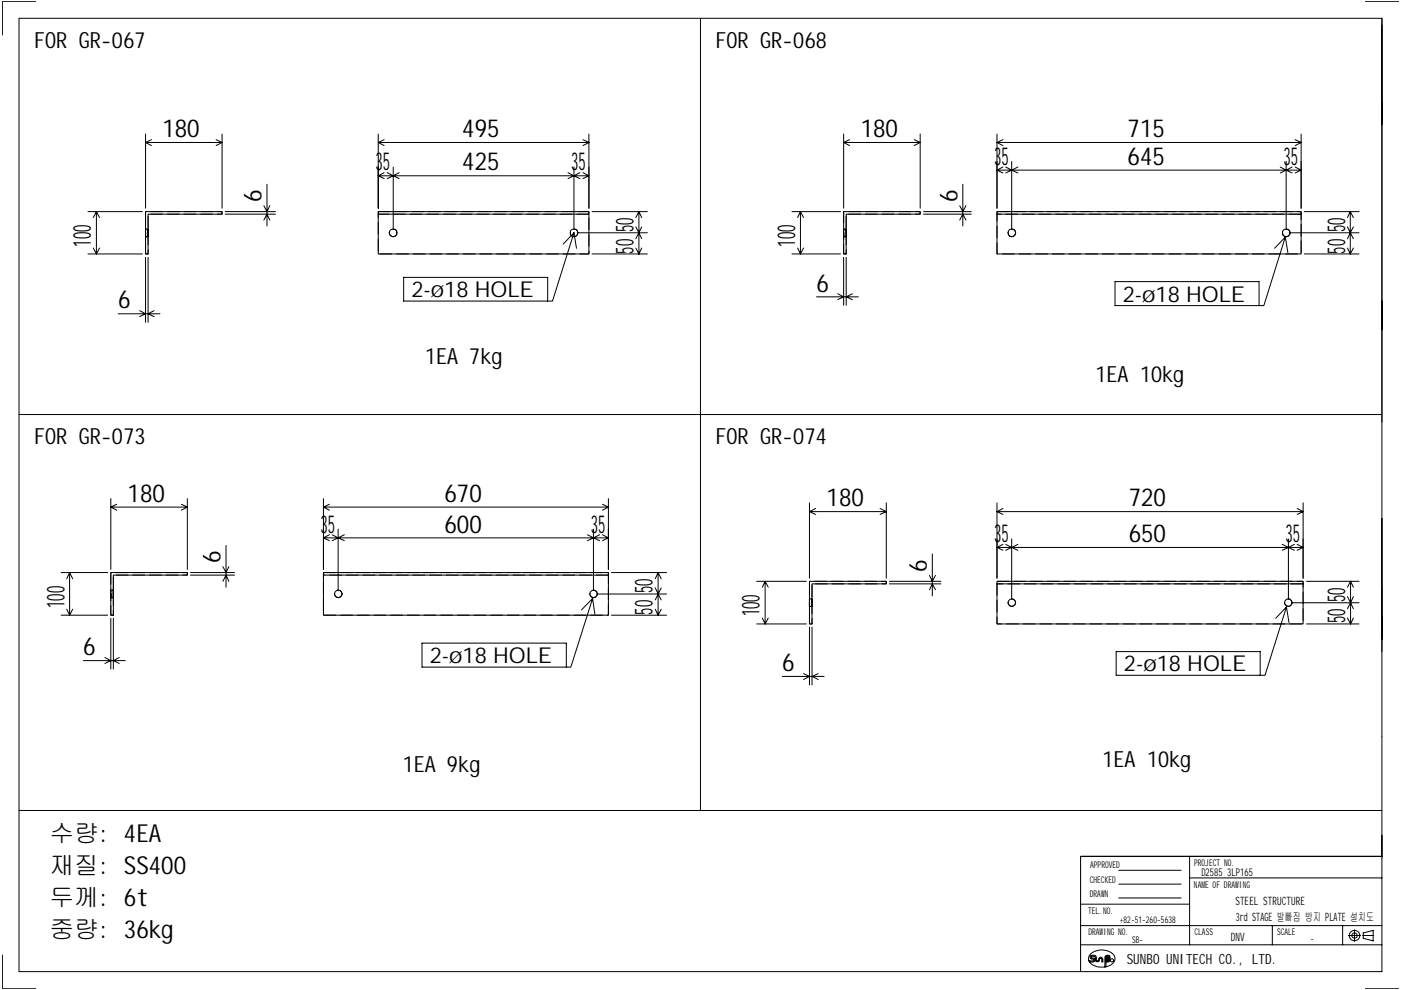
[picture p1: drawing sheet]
<svg xmlns="http://www.w3.org/2000/svg" width="420mm" height="297mm" viewBox="0 0 420 297" stroke-linecap="round" stroke-linejoin="round" font-family="sans-serif">
<g fill="none" stroke="#000" stroke-width=".3">
<path d="M10.7 .5h-10v10M210 5.5v237.7M409.3 .5h10M414.3 5.5h-408.6v286h408.6v-115.1M414.3 5.5v121.2M414.3 5.5v190.1M414.3 7.5v30M43.6 40.2v22.3M43.6 42.7l1.8 1M43.6 42.7h23M45.4 41.9l-1.8 .8M64.8 41.9l1.8 .8"/>
<path d="M66.6 40.2v22.3M66.6 42.7l-1.8 1M80 55.3v12.5M113.4 42.7h63.2M113.4 42.7l1.8 1M113.4 40.2v22.3M113.4 52.7l1.8 .9M115.2 41.9l-1.8 .8M115.2 51.8l-1.8 .9M116.1 51.8l1.8 .9M117.9 52.7l-1.8 .9M117.9 50.1v18.8"/>
<path d="M117.9 52.7l1.8 .9M119.7 51.8l-1.8 .9M170.3 51.8l1.8 .9M172.1 50.1v18.8M172.1 52.7l1.8 .9M172.1 52.7l-1.8 .9M173.9 51.8l-1.8 .9M174.8 51.8l1.8 .9M174.8 41.9l1.8 .8M176.6 52.7l-1.8 .9M176.6 52.7h-63.2M176.6 40.2v22.3"/>
<path d="M176.6 42.7l-1.8 1M252.9 42.7h23M252.9 40.2v22.3M252.9 42.7l1.8 1M254.7 41.9l-1.8 .8M274.1 41.9l1.8 .8M275.9 42.7l-1.8 1M275.9 40.2v22.3M288.7 55.3v12.5M298.9 40.2v22.3M298.9 42.7h91.2M298.9 42.7l1.8 1"/>
<path d="M298.9 51l1.8 .9M298.9 51h91.2M300.7 41.9l-1.8 .8M300.7 50.1l-1.8 .9M301.5 50.1l1.8 .9M303.3 48.4v20.5M303.3 51l-1.8 .9M303.3 51l1.9 .9M305.2 50.1l-1.9 .9M383.8 50.1l1.8 .9M385.6 51l1.8 .9M385.6 48.4v20.5"/>
<path d="M385.6 51l-1.8 .9M387.4 50.1l-1.8 .9M388.3 41.9l1.8 .8M388.3 50.1l1.8 .9M390.1 40.2v22.3M390.1 42.7l-1.8 1M390.1 51l-1.8 .9M26.4 76.2h16.3M26.4 63.5h16.3M28 74.4l.9 1.8M28.9 63.5l-.9 1.8M28.9 63.5l.9 1.8"/>
<path d="M28.9 63.5v12.7M29.8 74.4l-.9 1.8M43.6 77.2v19.5M43.6 63.5h23v.8h-22.2v11.9h-.8zM44.4 77.2v19.5M67.5 63.5h15.1M67.5 64.3h15.1M79.1 66l.9-1.7 .9 1.7M79.1 61.7l.9 1.8 .9-1.8M113.4 64.3v-.8h63.2v.8h-63.2v11.9h63.2v-11.9M172.1 69.8l-6.5 20.5h-1.4M172.1 69.8l-3.2 3.4"/>
<path d="M172.1 69.8l.7 4.7M173.1 69.8h21M177.5 63.5h16.6M177.5 76.2h16.6M190.6 68.1l.9 1.7M190.6 74.4l.9 1.8M191.5 63.5l-.9 1.8M191.5 63.5l.9 1.8M191.5 63.5v12.7M191.5 69.8l-.9 1.8M191.5 69.8l.9 1.8M192.4 68.1l-.9 1.7"/>
<path d="M192.4 74.4l-.9 1.8M237.4 76.2h14.6M237.4 63.5h14.6M239.1 74.4l.9 1.8M240 63.5l-.9 1.8M240 63.5l.9 1.8M240 63.5v12.7M240.9 74.4l-.9 1.8M252.9 77.2v14.4M252.9 63.5h23v.8h-22.2v11.9h-.8zM253.7 77.2v14.4M276.9 64.3h14.3"/>
<path d="M276.9 63.5h14.3M287.7 66l1-1.7 .9 1.7M287.7 61.7l1 1.8 .9-1.8M298.9 64.3v-.8h91.2v.8h-91.2v11.9h91.2v-11.9M385.3 71.1l-6.4 20.6h-1.4M385.3 71.1l-3.2 3.4M385.3 71.1l.8 4.7M386.5 69.8h20.9M391 76.2h16.4M391 63.5h16.4M404 74.4l.8 1.8M404 68.1l.8 1.7"/>
<path d="M404.8 69.8l-.8 1.8M404.8 69.8l1 1.8M404.8 63.5v12.7M404.8 63.5l-.8 1.8M404.8 63.5l1 1.8M405.8 74.4l-1 1.8M405.8 68.1l-1 1.7M35.4 94.1h12.6M41.9 93.2l1.7 .9-1.7 .9M46.2 93.2l-1.8 .9 1.8 .9M121 83.2h43.2v7.1h-43.2zM244.8 89.1h12.5"/>
<path d="M251.2 88.1l1.7 1-1.7 .8M255.6 88.1l-1.9 1 1.9 .8M334.3 84.5h43.2v7.2h-43.2zM5.7 124.4h408.6M33.2 149.6v21.2M33.2 152.1l1.8 1M33.2 152.1h23M35 151.3l-1.8 .8M54.4 151.3l1.8 .8M56.2 149.6v21.2M56.2 152.1l-1.8 1M97 152.1h85.4"/>
<path d="M97 152.1l1.8 1M97 149.6v21.2M98.8 151.3l-1.8 .8M101.4 158.7v18.5M177.9 158.7v18.5M180.6 151.3l1.8 .8M182.4 149.6v21.2M182.4 152.1l-1.8 1M242.7 150.9v22.6M242.7 153.5h23M242.7 153.5l1.8 .8M244.5 152.6l-1.8 .9"/>
<path d="M263.9 152.6l1.8 .9M265.7 150.9v22.6M265.7 153.5l-1.8 .8M298.9 150.9v22.6M298.9 153.5l1.8 .8M298.9 153.5h91.8M300.7 152.6l-1.8 .9M388.9 152.6l1.8 .9M390.7 150.9v22.6M390.7 153.5l-1.8 .8M414.3 155.5v36.4M18.3 171.8h14"/>
<path d="M20.9 171.8l-.9 1.8M20.9 171.8l.9 1.8M20.9 171.8v12.8M33.2 171.8h23v.7h-22.2v12.1h-.8zM57.1 171.8h13.2M57.1 172.5h13.2M66.8 174.4l1-1.9 .8 1.9M66.8 170l1 1.8 .8-1.8M67.8 163.7v12.5M97 172.5v-.7h85.4v.7h-85.4v12.1h85.4v-12.1M97 161.4l1.8 .8M97 161.4h85.4"/>
<path d="M98.8 160.4l-1.8 1M99.6 160.4l1.8 1M101.4 161.4l1.8 .8M101.4 161.4l-1.8 .8M103.2 160.4l-1.8 1M176.1 160.4l1.8 1M177.7 179.6l-6.6 20.5h-1.3M177.7 179.6l-3.3 3.4M177.7 179.6l.6 4.6M177.9 161.4l-1.8 .8M177.9 161.4l1.9 .8M178.9 178.2h20.9"/>
<path d="M179.8 160.4l-1.9 1M180.6 160.4l1.8 1M182.4 161.4l-1.8 .8M183.3 171.8h16.5M196.5 176.4l.8 1.8M197.3 178.2l-.8 1.8M197.3 178.2l.9 1.8M197.3 171.8v12.8M197.3 171.8l-.8 1.8M197.3 171.8l.9 1.8M198.2 176.4l-.9 1.8M226.9 174.4h14.9"/>
<path d="M229.4 174.4l-.9 1.8M229.4 174.4l.9 1.8M229.4 174.4v12.8M242.7 174.4h23v.8h-22.3v12h-.7zM266.6 174.4h15.5M266.6 175.2h15.5M278.7 176.9l.8-1.7 .9 1.7M278.7 172.6l.8 1.8 .9-1.8M279.5 166.2v12.6M298.9 175.2v-.8h91.8v.8h-91.8v12h91.8v-12M298.9 164.2l1.8 .9M298.9 164.2h91.8"/>
<path d="M300.7 163.3l-1.8 .9M301.5 163.3l1.8 .9M303.3 164.2l1.9 .9M303.3 161.7v18.1M303.3 164.2l-1.8 .9M305.2 163.3l-1.9 .9M384.4 163.3l1.9 .9M386.3 164.2l1.8 .9M386.3 161.7v18.1M386.3 164.2l-1.9 .9M388.1 163.3l-1.8 .9M388.9 163.3l1.8 .9"/>
<path d="M390.7 164.2l-1.8 .9M391.7 174.4h15.7M404 179l.9 1.8M404.9 174.4v12.8M404.9 174.4l-.9 1.8M404.9 174.4l.9 1.8M405.8 179l-.9 1.8M18.3 184.6h14M20 182.8l.9 1.8M21.8 182.8l-.9 1.8M25 198.2h12.5M31.4 197.3l1.8 .9-1.8 .8"/>
<path d="M33.2 185.5v15.2M34 185.5v15.2M35.8 197.3l-1.8 .9 1.8 .8M126.5 192.9h43.3v7.2h-43.3zM183.3 184.6h16.5M196.5 182.8l.8 1.8M198.2 182.8l-.9 1.8M226.9 187.2h14.9M228.5 185.4l.9 1.8M230.3 185.4l-.9 1.8M242.7 188.1v17.4M243.4 188.1v17.4"/>
<path d="M334.6 195.5h43.2v7.1h-43.2zM385.7 182.1l-6.4 20.5h-1.5M385.7 182.1l-3.2 3.4M385.7 182.1l.8 4.7M387.2 180.8h20.2M391.7 187.2h15.7M404 185.4l.9 1.8M404.9 180.8l-.9 1.8M404.9 180.8l.9 1.8M405.8 185.4l-.9 1.8M234.6 202.9h12.5M240.9 202.1l1.8 .8-1.8 1"/>
<path d="M245.3 202.1l-1.9 .8 1.9 1M5.7 243.2h408.6M356.6 257v26.5M414.3 257h-90.3v34.5M324 277.7h90.3M324 271.3h32.6M335.4 269.4h18.7M335.4 261.1h18.7M335.4 265.3h18.7M356.6 263.4h57.7M381.5 277.7v5.8M402.5 277.7v5.8"/>
<path d="M406.1 279v3.4M408.7 279.9l3-.8v3.2l-3-.8zM.7 286.5v10h10M324 283.5h90.3M326.4 288.3l1.6-.2v-.2l-1-.3-.2-.3 .2-.6a1.32 1.32 0 0 1 1.6 .2l.2 1.3h.4l.3-.8 .6-.2 .6 .6v.8h-.4v-.8l-.3-.3-.3 .1-.1 .8-.4 .1-.7-.1-.4-1.5h-.7l-.2 .4 .9 .2 .3 .7-.6 .4h-1.1M327 286.2a5.1 5.1 0 0 1 7 .5 2.13 2.13 0 0 1-1.5 3 4.6 4.6 0 0 1-6.1-1.6 1.9 1.9 0 0 1 .6-1.9zM331.6 290.1v-1.5h.7a.65 .65 0 0 0 .4-1 .75 .75 0 0 0-.5-1 .75 .75 0 0 0-1 .7v2.8M331.6 287.8l.9 .1v.2l-.9 .2zM331.7 287h.8v.3l-.9 .1zM404.3 280.7h3.6M408.5 280.7h3.4M409.3 296.5h10"/>
<circle cx="117.8" cy="69.8" r="1.15"/>
<circle cx="172.1" cy="69.8" r="1.18"/>
<circle cx="303.3" cy="69.8" r="1.18"/>
<circle cx="385.6" cy="69.8" r="1.18"/>
<circle cx="101.4" cy="178.2" r="1.13"/>
<circle cx="178" cy="178.2" r="1.13"/>
<circle cx="303.4" cy="180.8" r="1.13"/>
<circle cx="386.3" cy="180.8" r="1.13"/>
<circle cx="333.4" cy="288.1" r=".5"/>
<circle cx="406.1" cy="280.7" r="1.6"/>
<circle cx="406.1" cy="280.7" r=".84"/>
</g>
<g fill="none" stroke="#000" stroke-width=".3" stroke-dasharray="3.7 1.3" stroke-linecap="butt">
<path d="M44.4 76.2h-.8v-12.7h23v.8h-22.2v11.9M113.4 63.5h63.2v12.7h-63.2v-12.7M117.9 71a1.18 1.18 0 0 0 1.1-1.5 1.18 1.18 0 0 0-1.8-.6 1.18 1.18 0 0 0 .1 2l.6 .1M172.1 71a1.18 1.18 0 0 0 1.1-1.5 1.18 1.18 0 0 0-1.9-.6 1.18 1.18 0 0 0 .2 2l.6 .1M176.6 64.3h-63.2M253.7 76.2h-.8v-12.7h23v.8h-22.2v11.9M298.9 63.5h91.2v12.7h-91.2v-12.7M303.3 71a1.18 1.18 0 0 0 1.1-1.5 1.18 1.18 0 0 0-1.8-.6 1.18 1.18 0 0 0 .1 2l.6 .1M385.6 71a1.18 1.18 0 0 0 1.1-1.5 1.18 1.18 0 0 0-1.8-.6 1.18 1.18 0 0 0 .1 2l.6 .1M390.1 64.3h-91.2M97 171.8h85.4v12.8h-85.4v-12.8M101.4 179.3a1.12 1.12 0 0 0 1.1-1.4 1.12 1.12 0 0 0-1.7-.6 1.12 1.12 0 0 0 .1 1.8l.5 .2"/>
<path d="M177.9 179.3a1.12 1.12 0 0 0 1.2-1.4 1.12 1.12 0 0 0-1.8-.6 1.12 1.12 0 0 0 .1 1.8l.5 .2M182.4 172.5h-85.4M298.9 174.4h91.8v12.8h-91.8v-12.8M390.7 175.2h-91.8M34 184.6h-.8v-12.8h23v.7h-22.2v12.1M243.4 187.2h-.7v-12.8h23v.8h-22.3v12M303.3 181.9a1.12 1.12 0 0 0 1.2-1.4 1.12 1.12 0 0 0-1.8-.6 1.12 1.12 0 0 0 .1 1.9l.5 .1M386.3 181.9a1.12 1.12 0 0 0 1-1.5 1.12 1.12 0 0 0-1.7-.5 1.12 1.12 0 0 0 .1 1.9l.6 .1"/>
</g>
<path d="M43.6 71v-2.3M44.4 68.7v2.3M252.9 71v-2.3M253.7 68.7v2.3M33.2 179.3v-2.3M34 177v2.3M243.4 179.7v2.2M242.7 181.9v-2.2" fill="none" stroke="#000" stroke-width=".3" stroke-dasharray="1.3 .4" stroke-linecap="butt"/>
<path d="M44.4 69.8v1.2h-.8v-2.3h.8v1.1M253.7 69.8v1.2h-.8v-2.3h.8v1.1M34 178.2v1.1h-.8v-2.3h.8v1.2M243.4 180.8v1.1h-.7v-2.2h.7v1.1" fill="none" stroke="#000" stroke-width=".3" stroke-dasharray="3.3 1.1" stroke-linecap="butt"/>
<g font-size="7.5">
<text x="48.7" y="41.1">180</text>
<text x="138.6" y="41.1">495</text>
<text x="258.1" y="41.1">180</text>
<text x="338.1" y="41.1">715</text>
<text x="112.6" y="51.1">35</text>
<text x="138.6" y="51.1">425</text>
<text x="171.3" y="51.1">35</text>
<text x="298" y="49.4">35</text>
<text x="338.1" y="49.4">645</text>
<text x="384.8" y="49.4">35</text>
<text x="78.4" y="60.6" transform="rotate(-90 78.4 60.6)">6</text>
<text x="287" y="60.6" transform="rotate(-90 287 60.6)">6</text>
<text x="189.9" y="69.7" transform="rotate(-90 189.9 69.7)">50</text>
<text x="403.3" y="69.7" transform="rotate(-90 403.3 69.7)">50</text>
<text x="27.3" y="74" transform="rotate(-90 27.3 74)">100</text>
<text x="189.9" y="76.1" transform="rotate(-90 189.9 76.1)">50</text>
<text x="238.4" y="74" transform="rotate(-90 238.4 74)">100</text>
<text x="403.3" y="76.1" transform="rotate(-90 403.3 76.1)">50</text>
<text x="244.8" y="87.5">6</text>
<text x="35.4" y="92.5">6</text>
<text x="38.3" y="150.5">180</text>
<text x="133.3" y="150.5">670</text>
<text x="247.8" y="151.9">180</text>
<text x="338.4" y="151.9">720</text>
<text x="96.1" y="159.8">35</text>
<text x="133.3" y="159.8">600</text>
<text x="177.1" y="159.8">35</text>
<text x="298" y="162.6">35</text>
<text x="338.4" y="162.6">650</text>
<text x="385.4" y="162.6">35</text>
<text x="66.1" y="168.9" transform="rotate(-90 66.1 168.9)">6</text>
<text x="277.9" y="171.5" transform="rotate(-90 277.9 171.5)">6</text>
<text x="195.7" y="178.1" transform="rotate(-90 195.7 178.1)">50</text>
<text x="19.3" y="182.4" transform="rotate(-90 19.3 182.4)">100</text>
<text x="195.7" y="184.4" transform="rotate(-90 195.7 184.4)">50</text>
<text x="227.8" y="184.9" transform="rotate(-90 227.8 184.9)">100</text>
<text x="403.3" y="180.7" transform="rotate(-90 403.3 180.7)">50</text>
<text x="403.3" y="187" transform="rotate(-90 403.3 187)">50</text>
<text x="25" y="196.6">6</text>
<text x="234.5" y="201.4">6</text>
<text x="14.8" y="252.7">수량: 4EA</text>
<text x="14.8" y="262.3">재질: SS400</text>
<text x="14.8" y="271.9">두께: 6t</text>
<text x="14.8" y="281.4">중량: 36kg</text>
</g>
<g font-size="6.7">
<text x="10.2" y="14.3">FOR GR-067</text>
<text x="214.5" y="14.3">FOR GR-068</text>
<text x="127.4" y="109.2">1EA 7kg</text>
<text x="328.4" y="114.7">1EA 10kg</text>
<text x="10.2" y="133.2">FOR GR-073</text>
<text x="214.5" y="133.2">FOR GR-074</text>
<text x="120.7" y="231.6">1EA 9kg</text>
<text x="330.5" y="230">1EA 10kg</text>
</g>
<g font-size="6.6">
<text x="123.4" y="89.2">2-ø18 HOLE</text>
<text x="336.6" y="90.5">2-ø18 HOLE</text>
<text x="128.9" y="198.9">2-ø18 HOLE</text>
<text x="337" y="201.4">2-ø18 HOLE</text>
</g>
<text font-size="4.2" x="337.8" y="289.2">SUNBO UNITECH CO., LTD.</text>
<g font-size="3.5">
<text x="370.4" y="271.6">STEEL STRUCTURE</text>
<text x="370.5" y="276.3">3rd STAGE 발빠짐 방지 PLATE 설치도</text>
<text x="369.1" y="282.3">DNV</text>
</g>
<text font-size="3.2" x="360.2" y="262.8">D2585 3LP165</text>
<g font-size="2.8">
<text x="326.8" y="260.5">APPROVED</text>
<text x="358.1" y="259.7">PROJECT NO.</text>
<text x="326.7" y="264.9">CHECKED</text>
<text x="326.7" y="269.2">DRAWN</text>
<text x="358" y="266.4">NAME OF DRAWING</text>
<text x="326.2" y="274.1">TEL.NO.</text>
<text x="326.3" y="280.4">DRAWING NO.</text>
<text x="335.7" y="276.9">+82-51-260-5638</text>
<text x="358.1" y="280.4">CLASS</text>
<text x="382.9" y="280.5">SCALE</text>
<text x="339.4" y="283">SB-</text>
<text x="392.9" y="282.6">-</text>
</g>
</svg>
